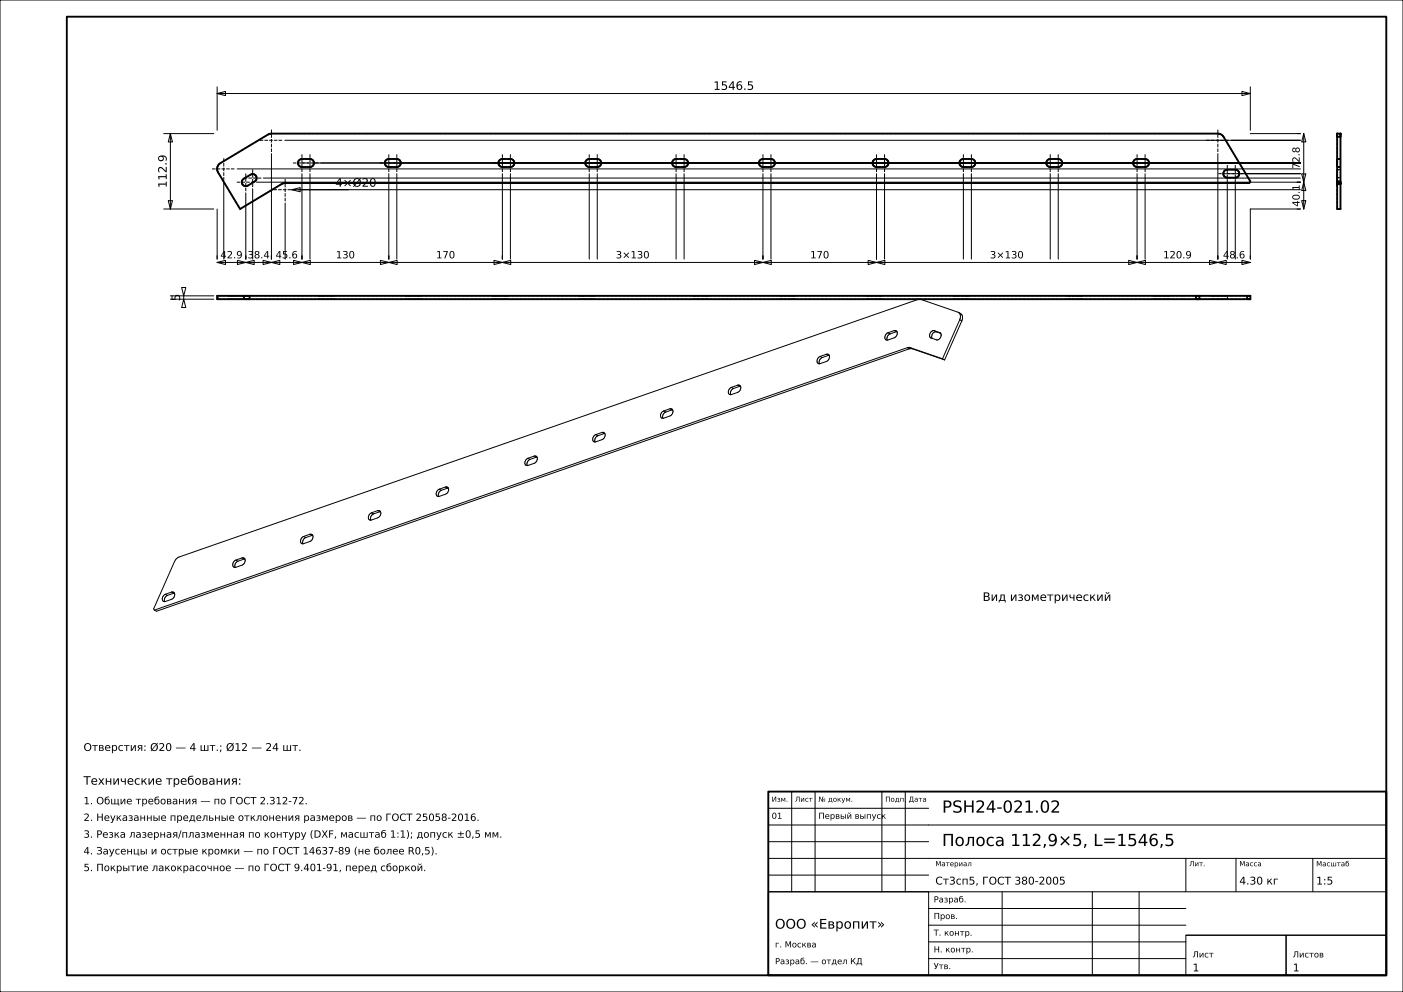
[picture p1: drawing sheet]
<svg xmlns="http://www.w3.org/2000/svg" width="420mm" height="297mm" viewBox="0 0 420 297" stroke-linecap="round" stroke-linejoin="round" font-family="sans-serif">
<g fill="none" stroke="#000" stroke-width=".3">
<path d="M0 0h420v297h-420zM49 40h15M51 40l.6 2.5h-1.2zM51 40v22.6M65 28l2.5-.6v1.2zM65 26v13M65 28h309.3M371.8 27.4l2.5 .6-2.5 .6zM374.3 26v13M374.3 40h15M390.3 40l.6 2.5h-1.2zM390.3 40v22.6"/>
<path d="M67 54.6v23M71 50.6h318.3M73.6 57.7v19.9M75.6 56.5v21.1M76.8 54.5h312.5M78.8 53.3h310.5M81.3 46v31.6M85.3 42h304M87.4 56.8l2.5-.6v1.2zM87.4 56.8h301.9M90.4 52v25.6M92.8 52v25.6"/>
<path d="M93.6 48.8h295.7M116.4 52v25.6M118.8 52v25.6M150.4 52v25.6M152.8 52v25.6M176.4 52v25.6M178.8 52v25.6M202.4 52v25.6M204.8 52v25.6M228.4 52v25.6M230.8 52v25.6M262.4 52v25.6"/>
<path d="M264.8 52v25.6M288.4 52v25.6M290.8 52v25.6M314.4 52v25.6M316.8 52v25.6M340.4 52v25.6M342.8 52v25.6M364.6 46v31.6M367.4 55.2v22.4M369.8 55.2v22.4M370.6 52h18.7M389.7 52.1h1.2l-.6 2.5z"/>
<path d="M390.3 54.6l.6 2.5h-1.2zM49 62.6h15M50.4 60.1h1.2l-.6 2.5zM65 78.6l2.5-.7v1.3zM65 62.6v15M65 78.6h309.3M71.1 77.9l2.5 .7-2.5 .6zM73.6 78.6l2.5-.7v1.3zM78.8 77.9l2.5 .7-2.5 .6zM81.3 78.6l2.5-.7v1.3zM85.4 60.8v16.8M87.9 77.9l2.5 .7-2.5 .6z"/>
<path d="M90.4 78.6l2.5-.7v1.3zM113.9 77.9l2.5 .7-2.5 .6zM116.4 78.6l2.5-.7v1.3zM147.9 77.9l2.5 .7-2.5 .6zM150.4 78.6l2.5-.7v1.3zM150.4 76.6v1M225.9 77.9l2.5 .7-2.5 .6zM228.4 78.6l2.5-.7v1.3zM259.9 77.9l2.5 .7-2.5 .6zM262.4 78.6l2.5-.7v1.3zM337.9 77.9l2.5 .7-2.5 .6zM340.4 78.6l2.5-.7v1.3z"/>
<path d="M362.1 77.9l2.5 .7-2.5 .6zM364.6 78.6l2.5-.7v1.3zM371.8 77.9l2.5 .7-2.5 .6zM389.3 62.6h-15v15M389.7 60.1h1.2l-.6 2.5zM51 89.6h13M51 88.6h13M54.4 86.1h1.2l-.6 2.5zM55 89.6l.6 2.5h-1.2zM55 88.6v1M265.8 99.6l.6 .4M266.4 100a1.49 1.49 0 0 0-.8 1.8"/>
<path d="M267.7 99a.95 .95 0 0 1 1 .6 .95 .95 0 0 1-.5 1.2l-2.4 1a.95 .95 0 0 1-1-.7 .95 .95 0 0 1 .5-1.1l.5-.4M267.7 99l-1.9 .6M267.7 99l.6 .3M268.3 99.3l-1.9 .7M268.5 99.3h-.2M279.7 99a1.25 1.25 0 0 0-1.3 .7 1.25 1.25 0 0 0 .3 1.5l1.6 .6a1.25 1.25 0 0 0 1.3-.8 1.25 1.25 0 0 0-.3-1.4M279.7 99l1.6 .6M279.7 99l.6 .4M280.3 99.4a1.34 1.34 0 0 0-1.3 1.9M280.3 99.4l1.3 .4M281.3 99.6l.2 .1M286.9 93.5l-11.3-3.9-.8 .1-221.2 77.1-.8 .5-.6 .8-6.2 14.2 .2 .4"/>
<path d="M286.9 93.5a1.7 1.7 0 0 1 .4 2.2M286.9 93.5a1.69 1.69 0 0 1 1 2.6M287.3 95.7l-5.2 11.7M287.3 95.7l.6 .4M287.9 96.1l-5.1 11.7M219 116l.6 .3M219.6 116.3a1.49 1.49 0 0 0-.8 1.9M220.8 115.3a.95 .95 0 0 1 1 .7 .95 .95 0 0 1-.4 1.1l-2.4 1a.95 .95 0 0 1-1-.6 .95 .95 0 0 1 .4-1.1l.6-.4M220.8 115.3l-1.8 .7M220.8 115.3l.7 .4M221.5 115.7l-1.9 .6M221.7 115.6l-.2 .1"/>
<path d="M245.5 106.7l.6 .4M246.1 107.1a1.49 1.49 0 0 0-.8 1.8M247.4 106.1a.95 .95 0 0 1 1 .6 .95 .95 0 0 1-.5 1.1l-2.4 1.1a.95 .95 0 0 1-1-.7 .95 .95 0 0 1 .5-1.1l.5-.4M247.4 106.1l-1.9 .6M247.4 106.1l.6 .3M248 106.4l-1.9 .7M248.2 106.4h-.2M271.6 104.1l-225.4 78.6M271.6 104.1l.6 .3M272.2 104.4l-225.3 78.6-.7-.3M272.4 104.1l9.7 3.3M272.4 104.1h-.8"/>
<path d="M272.4 104.1l.6 .3M273 104.4h-.8M273 104.4l9.8 3.4M282.1 107.4l.7 .4M158.1 137.2l.6 .3M158.7 137.5a1.49 1.49 0 0 0-.9 1.9M159.9 136.5l-1.8 .7M159.9 136.5a.95 .95 0 0 1 1 .7 .95 .95 0 0 1-.4 1.1l-2.4 1.1a.95 .95 0 0 1-1-.7 .95 .95 0 0 1 .4-1.1l.6-.4M159.9 136.5l.7 .4M160.6 136.9l-1.9 .6M160.8 136.8l-.2 .1M178.4 130.1l.6 .4"/>
<path d="M179 130.5a1.49 1.49 0 0 0-.9 1.8M180.2 129.5a.95 .95 0 0 1 1 .6 .95 .95 0 0 1-.4 1.1l-2.4 1.1a.95 .95 0 0 1-1-.7 .95 .95 0 0 1 .4-1.1l.6-.4M180.2 129.5l-1.8 .6M180.2 129.5l.7 .3M180.9 129.8l-1.9 .7M181.1 129.8h-.2M198.7 123l.6 .4M199.3 123.4a1.49 1.49 0 0 0-.9 1.9M200.5 122.4l-1.8 .6M200.5 122.4a.95 .95 0 0 1 1 .7 .95 .95 0 0 1-.4 1.1l-2.4 1a.95 .95 0 0 1-1-.7 .95 .95 0 0 1 .4-1.1l.6-.4M200.5 122.4l.7 .3M201.2 122.7l-1.9 .7"/>
<path d="M201.4 122.7h-.2M92.8 160a.95 .95 0 0 1 1 .6 .95 .95 0 0 1-.5 1.1l-2.4 1.1a.95 .95 0 0 1-1-.7 .95 .95 0 0 1 .5-1.1l.5-.4M92.8 160l-1.9 .6M92.8 160l.6 .3M111.2 153.5l.6 .4M111.8 153.9a1.49 1.49 0 0 0-.8 1.8M113.1 152.9l-1.9 .6M113.1 152.9a.95 .95 0 0 1 1 .6 .95 .95 0 0 1-.5 1.1l-2.4 1.1a.95 .95 0 0 1-1-.7 .95 .95 0 0 1 .5-1.1l.5-.4M113.1 152.9l.6 .3M113.7 153.2l-1.9 .7M113.9 153.2h-.2M131.5 146.5l.6 .3"/>
<path d="M132.1 146.8a1.49 1.49 0 0 0-.8 1.9M133.4 145.8a.95 .95 0 0 1 1 .7 .95 .95 0 0 1-.5 1.1l-2.4 1a.95 .95 0 0 1-1-.6 .95 .95 0 0 1 .5-1.2l.5-.3M133.4 145.8l-1.9 .7M133.4 145.8l.6 .3M134 146.1l-1.9 .7M134.2 146.1h-.2M49.5 177.9l.6 .4M50.1 178.3a1.49 1.49 0 0 0-.8 1.8M51.4 177.3a.95 .95 0 0 1 1 .6 .95 .95 0 0 1-.5 1.1l-2.4 1.1a.95 .95 0 0 1-1-.7 .95 .95 0 0 1 .5-1.1l.5-.4M51.4 177.3l-1.9 .6M51.4 177.3l.6 .3M52 177.6l-1.9 .7"/>
<path d="M52.2 177.6h-.2M70.6 167.7l.6 .3M71.2 168a1.49 1.49 0 0 0-.8 1.9M72.5 167a.95 .95 0 0 1 1 .7 .95 .95 0 0 1-.5 1.1l-2.4 1a.95 .95 0 0 1-1-.6 .95 .95 0 0 1 .4-1.1l.6-.4M72.5 167l-1.9 .7M72.5 167l.6 .4M73.1 167.4l-1.9 .6M73.3 167.3l-.2 .1M90.9 160.6l.6 .4M91.5 161a1.49 1.49 0 0 0-.8 1.8M93.4 160.3l-1.9 .7M93.6 160.3h-.2"/>
<path d="M237 237v30M244 237v30M264 237v30M271 237v30M230 257h185M230 252h48M230 247h185M230 242h48M355 257v10M370 257v10M393 257v10M230 267h48v25h-48z"/>
<path d="M230 267h185M230 262h48M278 277h77M278 272h77M300 267v25M327 267v25M341 267v25M278 287h77M278 282h77M355 280h30v12h-30zM355 280h60M385 280h30v12h-30z"/>
</g>
<g fill="none" stroke="#000" stroke-width=".56">
<path d="M20 5h395v287h-395zM400.3 40h1v22.6h-1zM65.6 49.1l14.6-8.8 1.1-.3h283.3l1.1 .4 .6 .6 8 13.3-.3 .5h-288.6l-1.1 .3-12.4 7.5-6.6-11-.3-1.3zM72.7 53.8l2.3-1.5a1.2 1.2 0 0 1 1.7 .4 1.2 1.2 0 0 1-.4 1.6l-2.1 1.3a1.2 1.2 0 0 1-1.5-.3 1.2 1.2 0 0 1 0-1.5zM89.4 48.1l1-.5h2.4a1.2 1.2 0 0 1 1.2 1.2 1.2 1.2 0 0 1-1.2 1.2h-2.4a1.2 1.2 0 0 1-1-1.9zM115.4 48.1l1-.5h2.4a1.2 1.2 0 0 1 1.2 1.2 1.2 1.2 0 0 1-1.2 1.2h-2.4a1.2 1.2 0 0 1-1-1.9zM149.4 48.1l1-.5h2.4a1.2 1.2 0 0 1 1.2 1.2 1.2 1.2 0 0 1-1.2 1.2h-2.4a1.2 1.2 0 0 1-1-1.9zM175.4 48.1l1-.5h2.4a1.2 1.2 0 0 1 1.2 1.2 1.2 1.2 0 0 1-1.2 1.2h-2.4a1.2 1.2 0 0 1-1-1.9zM201.7 47.8l.7-.2h2.4a1.2 1.2 0 0 1 1.2 1.2 1.2 1.2 0 0 1-1.2 1.2h-2.4a1.2 1.2 0 0 1-1.1-.8 1.2 1.2 0 0 1 .4-1.4zM227.4 48.1l1-.5h2.4a1.2 1.2 0 0 1 1.2 1.2 1.2 1.2 0 0 1-1.2 1.2h-2.4a1.2 1.2 0 0 1-1-1.9zM261.4 48.1l1-.5h2.4a1.2 1.2 0 0 1 1.2 1.2 1.2 1.2 0 0 1-1.2 1.2h-2.4a1.2 1.2 0 0 1-1-1.9zM287.4 48.1l1-.5h2.4a1.2 1.2 0 0 1 1.2 1.2 1.2 1.2 0 0 1-1.2 1.2h-2.4a1.2 1.2 0 0 1-1-1.9z"/>
<path d="M313.4 48.1l1-.5h2.4a1.2 1.2 0 0 1 1.2 1.2 1.2 1.2 0 0 1-1.2 1.2h-2.4a1.2 1.2 0 0 1-1-1.9zM339.4 48.1l1-.5h2.4a1.2 1.2 0 0 1 1.2 1.2 1.2 1.2 0 0 1-1.2 1.2h-2.4a1.2 1.2 0 0 1-1-1.9zM366.4 51.3l1-.5h2.4a1.2 1.2 0 0 1 1.2 1.2 1.2 1.2 0 0 1-1.2 1.2h-2.4a1.2 1.2 0 0 1-1-1.9zM400.3 54.8h1M400.3 54.3h1M400.3 55.1h1M400.3 41h1M65 88.6h309.3v1h-309.3zM73 88.6v1M74.7 88.6v1M358 88.6v1M359.1 88.6v1"/>
<path d="M373.3 88.6v1M230 237h185v55h-185z"/>
</g>
<g fill="none" stroke="#000" stroke-width=".3" stroke-dasharray=".7 .5" stroke-linecap="butt">
<path d="M364.6 40h.4M364.6 40h-283.3M401.3 40h-1M65 50.8v-.5M65 50.3l.1-.4M65.1 51.2l-.1-.4M65.1 49.9l.2-.4M65.3 51.6l-.2-.4M65.3 51.6l6.6 11M65.3 49.5l.3-.4M65.6 49.1l.4-.2M72.4 54.4l.1-.3"/>
<path d="M72.4 54.8v-.4M72.5 54.1l.2-.3M72.6 55.2l-.2-.4M72.7 53.8l.3-.3M72.8 55.5l-.2-.3M73 53.5l2-1.2M73.1 55.7l-.3-.2M73.5 55.7h-.4M73.8 55.7h-.3M74.2 55.6l-.4 .1M75 52.3l.4-.2M75.4 52.1h.3"/>
<path d="M75.7 52.1l.4 .1M76.1 52.2l.3 .2M76.3 54.3l-2.1 1.3M76.4 52.4l.3 .3M76.5 54.1l-.2 .2M76.7 52.7l.1 .3M76.7 53.8l-.2 .3M76.8 53v.4M76.8 53.4l-.1 .4M80.2 40.3l.4-.2M80.2 40.3l-14.2 8.6M80.6 40.1l.3-.1"/>
<path d="M80.9 40h.4M84.7 54.9l-.4 .2M85 54.8l-.3 .1M85.4 54.8h288.6M85.4 54.8h-.4M89.2 48.8l.1-.4M89.3 49.2l-.1-.4M89.3 48.4l.1-.3M89.4 49.5l-.1-.3M89.4 48.1l.3-.3M89.7 49.8l-.3-.3M89.7 47.8l.3-.1"/>
<path d="M90 49.9l-.3-.1M90 47.7l.4-.1M90.4 50l-.4-.1M90.4 47.6h2.4M92.8 47.6l.4 .1M92.8 50h-2.4M93.2 47.7l.3 .1M93.2 49.9l-.4 .1M93.5 47.8l.3 .3M93.5 49.8l-.3 .1M93.8 48.1l.1 .3M93.8 49.5l-.3 .3"/>
<path d="M93.9 48.4l.1 .4M93.9 49.2l-.1 .3M94 48.8l-.1 .4M115.2 48.8l.1-.4M115.3 49.2l-.1-.4M115.3 48.4l.1-.3M115.4 49.5l-.1-.3M115.4 48.1l.3-.3M115.7 49.8l-.3-.3M115.7 47.8l.3-.1M116 49.9l-.3-.1M116 47.7l.4-.1"/>
<path d="M116.4 50l-.4-.1M116.4 47.6h2.4M118.8 47.6l.4 .1M118.8 50h-2.4M119.2 47.7l.3 .1M119.2 49.9l-.4 .1M119.5 47.8l.3 .3M119.5 49.8l-.3 .1M119.8 48.1l.1 .3M119.8 49.5l-.3 .3M119.9 48.4l.1 .4M119.9 49.2l-.1 .3"/>
<path d="M120 48.8l-.1 .4M149.2 48.8l.1-.4M149.3 49.2l-.1-.4M149.3 48.4l.1-.3M149.4 49.5l-.1-.3M149.4 48.1l.3-.3M149.7 49.8l-.3-.3M149.7 47.8l.3-.1M150 49.9l-.3-.1M150 47.7l.4-.1M150.4 50l-.4-.1M150.4 47.6h2.4"/>
<path d="M152.8 47.6l.4 .1M152.8 50h-2.4M153.2 47.7l.3 .1M153.2 49.9l-.4 .1M153.5 47.8l.3 .3M153.5 49.8l-.3 .1M153.8 48.1l.1 .3M153.8 49.5l-.3 .3M153.9 48.4l.1 .4M153.9 49.2l-.1 .3M154 48.8l-.1 .4M175.2 48.8l.1-.4"/>
<path d="M175.3 49.2l-.1-.4M175.3 48.4l.1-.3M175.4 49.5l-.1-.3M175.4 48.1l.3-.3M175.7 49.8l-.3-.3M175.7 47.8l.3-.1M176 49.9l-.3-.1M176 47.7l.4-.1M176.4 50l-.4-.1M176.4 47.6h2.4M178.8 47.6l.4 .1M178.8 50h-2.4"/>
<path d="M179.2 47.7l.3 .1M179.2 49.9l-.4 .1M179.5 47.8l.3 .3M179.5 49.8l-.3 .1M179.8 48.1l.1 .3M179.8 49.5l-.3 .3M179.9 48.4l.1 .4M179.9 49.2l-.1 .3M180 48.8l-.1 .4M201.2 48.8l.1-.4M201.3 49.2l-.1-.4M201.3 48.4l.1-.3"/>
<path d="M201.4 49.5l-.1-.3M201.4 48.1l.3-.3M201.7 49.8l-.3-.3M201.7 47.8l.3-.1M202 49.9l-.3-.1M202 47.7l.4-.1M202.4 50l-.4-.1M202.4 47.6h2.4M204.8 47.6l.4 .1M204.8 50h-2.4M205.2 47.7l.3 .1M205.2 49.9l-.4 .1"/>
<path d="M205.5 47.8l.3 .3M205.5 49.8l-.3 .1M205.8 48.1l.1 .3M205.8 49.5l-.3 .3M205.9 48.4l.1 .4M205.9 49.2l-.1 .3M206 48.8l-.1 .4M227.2 48.8l.1-.4M227.3 49.2l-.1-.4M227.3 48.4l.1-.3M227.4 49.5l-.1-.3M227.4 48.1l.3-.3"/>
<path d="M227.7 49.8l-.3-.3M227.7 47.8l.3-.1M228 49.9l-.3-.1M228 47.7l.4-.1M228.4 50l-.4-.1M228.4 47.6h2.4M230.8 47.6l.4 .1M230.8 50h-2.4M231.2 47.7l.3 .1M231.2 49.9l-.4 .1M231.5 47.8l.3 .3M231.5 49.8l-.3 .1"/>
<path d="M231.8 48.1l.1 .3M231.8 49.5l-.3 .3M231.9 48.4l.1 .4M231.9 49.2l-.1 .3M232 48.8l-.1 .4M261.2 48.8l.1-.4M261.3 49.2l-.1-.4M261.3 48.4l.1-.3M261.4 49.5l-.1-.3M261.4 48.1l.3-.3M261.7 49.8l-.3-.3M261.7 47.8l.3-.1"/>
<path d="M262 49.9l-.3-.1M262 47.7l.4-.1M262.4 50l-.4-.1M262.4 47.6h2.4M264.8 47.6l.4 .1M264.8 50h-2.4M265.2 47.7l.3 .1M265.2 49.9l-.4 .1M265.5 47.8l.3 .3M265.5 49.8l-.3 .1M265.8 48.1l.1 .3M265.8 49.5l-.3 .3"/>
<path d="M265.9 48.4l.1 .4M265.9 49.2l-.1 .3M266 48.8l-.1 .4M287.2 48.8l.1-.4M287.3 49.2l-.1-.4M287.3 48.4l.1-.3M287.4 49.5l-.1-.3M287.4 48.1l.3-.3M287.7 49.8l-.3-.3M287.7 47.8l.3-.1M288 49.9l-.3-.1M288 47.7l.4-.1"/>
<path d="M288.4 50l-.4-.1M288.4 47.6h2.4M290.8 47.6l.4 .1M290.8 50h-2.4M291.2 47.7l.3 .1M291.2 49.9l-.4 .1M291.5 47.8l.3 .3M291.5 49.8l-.3 .1M291.8 48.1l.1 .3M291.8 49.5l-.3 .3M291.9 48.4l.1 .4M291.9 49.2l-.1 .3"/>
<path d="M292 48.8l-.1 .4M313.2 48.8l.1-.4M313.3 49.2l-.1-.4M313.3 48.4l.1-.3M313.4 49.5l-.1-.3M313.4 48.1l.3-.3M313.7 49.8l-.3-.3M313.7 47.8l.3-.1M314 49.9l-.3-.1M314 47.7l.4-.1M314.4 50l-.4-.1M314.4 47.6h2.4"/>
<path d="M316.8 47.6l.4 .1M316.8 50h-2.4M317.2 47.7l.3 .1M317.2 49.9l-.4 .1M317.5 47.8l.3 .3M317.5 49.8l-.3 .1M317.8 48.1l.1 .3M317.8 49.5l-.3 .3M317.9 48.4l.1 .4M317.9 49.2l-.1 .3M318 48.8l-.1 .4M339.2 48.8l.1-.4"/>
<path d="M339.3 49.2l-.1-.4M339.3 48.4l.1-.3M339.4 49.5l-.1-.3M339.4 48.1l.3-.3M339.7 49.8l-.3-.3M339.7 47.8l.3-.1M340 49.9l-.3-.1M340 47.7l.4-.1M340.4 50l-.4-.1M340.4 47.6h2.4M342.8 47.6l.4 .1M342.8 50h-2.4"/>
<path d="M343.2 47.7l.3 .1M343.2 49.9l-.4 .1M343.5 47.8l.3 .3M343.5 49.8l-.3 .1M343.8 48.1l.1 .3M343.8 49.5l-.3 .3M343.9 48.4l.1 .4M343.9 49.2l-.1 .3M344 48.8l-.1 .4M365 40l.4 .2M365.4 40.2l.3 .2M365.7 40.4l.3 .2"/>
<path d="M366 40.6l.3 .4M366.2 52l.1-.4M366.3 52.4l-.1-.4M366.3 51.6l.1-.3M366.4 52.7l-.1-.3M366.4 51.3l.3-.3M366.7 53l-.3-.3M366.7 51l.3-.1M367 53.1l-.3-.1M367 50.9l.4-.1M367.4 53.2l-.4-.1M367.4 50.8h2.4"/>
<path d="M369.8 50.8l.4 .1M369.8 53.2h-2.4M370.2 50.9l.3 .1M370.2 53.1l-.4 .1M370.5 51l.3 .3M370.5 53l-.3 .1M370.8 51.3l.1 .3M370.8 52.7l-.3 .3M370.9 51.6l.1 .4M370.9 52.4l-.1 .3M371 52l-.1 .4M374.3 54.3l-.3 .5"/>
<path d="M374.3 54.3l-8-13.3M400.3 54.8h1M400.3 50h1M400.3 47.6h1M400.3 47.6v.1M400.3 47.7v.2M400.3 47.9v.2M400.3 48.1v.2M400.3 48.3v.2M400.3 48.5v.3M400.3 48.8v.3M400.3 49.1v.2"/>
<path d="M400.3 49.3v.2M400.3 49.5v.2M400.3 49.7v.2M400.3 49.9v.1M400.3 50v-.1M400.3 49.9v-.2M400.3 49.7v-.2M400.3 49.5v-.2M400.3 49.3v-.2M400.3 49.1v-.3M400.3 48.8v-.3M400.3 48.5v-.2"/>
<path d="M400.3 48.3v-.2M400.3 48.1v-.2M400.3 47.9v-.2M400.3 47.7v-.1M400.3 54.3v-.1M400.3 54.2v-.2M400.3 54v-.1M400.3 53.9v-.2M400.3 53.7v-.3M400.3 53.4v-.2M400.3 53.2v-.2M400.3 53v-.2"/>
<path d="M400.3 52.8v-.2M400.3 52.6v-.2M400.3 52.4v-.1M400.3 52.3v-.1M400.3 52.2v-.1M400.3 52.1v.1M400.3 52.2v.1M400.3 55.6v-1.3M400.3 53.5v.2M400.3 53.7v.1M400.3 53.8v.2M400.3 54v.2"/>
<path d="M400.3 54.2v.2M400.3 54.4v.2M400.3 54.6v.3M400.3 54.9v.2M400.3 55.1v.2M400.3 55.3v.1M400.3 55.4v.2M400.3 55.6v.1M400.3 55.7v-.1M400.3 52.3v1.2M400.3 50.8h1M400.3 53.2h1"/>
<path d="M400.3 53.2v-.1M400.3 53.1v-.2M400.3 52.9v-.2M400.3 52.7v-.2M400.3 52.5v-.2M400.3 52.3v-.3M400.3 52v-.3M400.3 51.7v-.2M400.3 51.5v-.2M400.3 51.3v-.2M400.3 51.1v-.2M400.3 50.9v-.1"/>
<path d="M400.3 50.8v.1M400.3 50.9v.2M400.3 51.1v.2M400.3 51.3v.2M400.3 51.5v.2M400.3 51.7v.3M400.3 52v.3M400.3 52.3v.2M400.3 52.5v.2M400.3 52.7v.2M400.3 52.9v.2M400.3 53.1v.1"/>
<path d="M400.3 48.9v.1M400.3 49v.1M400.3 49.9v.2M400.3 50.1v.2M400.3 50.3v.2M400.3 50.5v.3M400.3 50.8v.2M400.3 51v.2M400.3 51.2v.2M400.3 51.4v.2M400.3 40.3v8.6M400.3 40v.1"/>
<path d="M400.3 40.1v.1M400.3 40.2v.1M400.3 51.6v11M401.3 40.3v-.1M401.3 40.2v-.1M401.3 40.1v-.1M401.3 40.3v8.6M401.3 51.6v-.2M401.3 51.4v-.2M401.3 51.2v-.2M401.3 51v-.2M401.3 50.8v-.3"/>
<path d="M401.3 50.5v-.2M401.3 50.3v-.2M401.3 50.1v-.2M401.3 49.9v-.2M401.3 49.7v-.2M401.3 49.5v-.2M401.3 49.3v-.2M401.3 49.1v-.1M401.3 49v-.1M401.3 51.6v11M401.3 50.8v.1M401.3 50.9v.2"/>
<path d="M401.3 51.1v.2M401.3 51.3v.2M401.3 51.5v.2M401.3 51.7v.3M401.3 52v.3M401.3 52.3v.2M401.3 52.5v.2M401.3 52.7v.2M401.3 52.9v.2M401.3 53.1v.1M401.3 53.2v-.1M401.3 53.1v-.2"/>
<path d="M401.3 52.9v-.2M401.3 52.7v-.2M401.3 52.5v-.2M401.3 52.3v-.3M401.3 52v-.3M401.3 51.7v-.2M401.3 51.5v-.2M401.3 51.3v-.2M401.3 51.1v-.2M401.3 50.9v-.1M401.3 50v-.1M401.3 49.1v-.3"/>
<path d="M401.3 48.8v-.3M401.3 48.5v-.2M401.3 48.3v-.2M401.3 48.1v-.2M401.3 47.9v-.2M401.3 47.7v-.1M401.3 47.6v.1M401.3 47.7v.2M401.3 47.9v.2M401.3 48.1v.2M401.3 48.3v.2M401.3 48.5v.3"/>
<path d="M401.3 48.8v.3M401.3 49.1v.2M401.3 49.3v.2M401.3 49.5v.2M401.3 49.7v.2M401.3 49.9v.1M401.3 52.3v-.1M401.3 52.2v-.1M401.3 52.1v.1M401.3 52.2v.1M401.3 52.3v.1M401.3 52.4v.2"/>
<path d="M401.3 52.6v.2M401.3 52.8v.2M401.3 53v.2M401.3 53.2v.2M401.3 53.4v.3M401.3 53.7v.2M401.3 53.9v.1M401.3 54v.2M401.3 54.2v.1M401.3 54.3v1.3M401.3 55.6v.1M401.3 55.7v-.1"/>
<path d="M401.3 55.6v-.2M401.3 55.4v-.1M401.3 55.3v-.2M401.3 55.1v-.2M401.3 54.9v-.3M401.3 54.6v-.2M401.3 54.4v-.2M401.3 54.2v-.2M401.3 54v-.2M401.3 53.8v-.1M401.3 53.7v-.2M401.3 53.5v-1.2"/>
<path d="M71.9 62.6l12.4-7.5M65 89.6h.3M65.3 88.6h-.3M65.3 89.6v-1M68.3 89.6h.1M68.3 88.6h.1M68.4 89.6h-.1M68.4 88.6h-.1M68.4 89.6h.1M68.4 88.6h.1M68.5 89.6h-.1M68.5 89.6h.1"/>
<path d="M68.5 88.6h-.1M68.5 88.6h.1M68.6 89.6h-.1M68.6 88.6h-.1M68.6 89.6h.1M68.6 88.6h.1M68.7 89.6h-.1M68.7 89.6h.2M68.7 88.6h-.1M68.7 88.6h.2M68.9 89.6h-.2M68.9 89.6h.1"/>
<path d="M68.9 88.6h-.2M68.9 88.6h.1M69 89.6h-.1M69 89.6h.1M69 88.6h-.1M69 88.6h.1M69.1 89.6h-.1M69.1 89.6h.1M69.1 88.6h-.1M69.1 88.6h.1M69.2 89.6h-.1M69.2 89.6h.2"/>
<path d="M69.2 88.6h-.1M69.2 88.6h.2M69.4 89.6h-.2M69.4 89.6h.1M69.4 88.6h-.2M69.4 88.6h.1M69.5 89.6h-.1M69.5 89.6h2.4M69.5 88.6h-.1M69.5 88.6h2.4M71.9 89.6h.1M71.9 89.6h-2.4"/>
<path d="M71.9 88.6h-2.4M71.9 88.6h.1M72 89.6h.2M72 89.6h-.1M72 88.6h.2M72 88.6h-.1M72.2 89.6h.1M72.2 89.6h-.2M72.2 88.6h.1M72.2 88.6h-.2M72.3 89.6h.1M72.3 89.6h-.1"/>
<path d="M72.3 88.6h.1M72.3 88.6h-.1M72.4 89.6h.1M72.4 89.6h-.1M72.4 88.6h.1M72.4 88.6h-.1M72.5 89.6h.1M72.5 89.6h-.1M72.5 88.6h.1M72.5 88.6h-.1M72.6 89.6h.1M72.6 89.6h-.1"/>
<path d="M72.6 88.6h.1M72.6 88.6h-.1M72.7 89.6h.1M72.7 89.6h-.1M72.7 88.6h.1M72.7 88.6h-.1M72.8 89.6h.1M72.8 89.6h-.1M72.8 88.6h.1M72.8 88.6h-.1M72.9 89.6h.1M72.9 89.6h-.1"/>
<path d="M72.9 88.6h.1M72.9 88.6h-.1M73 89.6h-.1M73 88.6h-.1M73 89.6h.1M73 88.6h.1M73.1 89.6h-.1M73.1 88.6h-.1M95.3 89.6h.1M95.3 88.6h.1M95.4 89.6h-.1M95.4 88.6h-.1"/>
<path d="M95.4 89.6h.1M95.4 88.6h.1M95.5 89.6h-.1M95.5 89.6h.1M95.5 88.6h-.1M95.5 88.6h.1M95.6 89.6h-.1M95.6 88.6h-.1M95.6 89.6h.1M95.6 88.6h.1M95.7 89.6h-.1M95.7 89.6h.2"/>
<path d="M95.7 88.6h-.1M95.7 88.6h.2M95.9 89.6h-.2M95.9 89.6h.1M95.9 88.6h-.2M95.9 88.6h.1M96 89.6h-.1M96 89.6h.1M96 88.6h-.1M96 88.6h.1M96.1 89.6h-.1M96.1 89.6h.1"/>
<path d="M96.1 88.6h-.1M96.1 88.6h.1M96.2 89.6h-.1M96.2 89.6h.2M96.2 88.6h-.1M96.2 88.6h.2M96.4 89.6h-.2M96.4 89.6h.1M96.4 88.6h-.2M96.4 88.6h.1M96.5 89.6h-.1M96.5 89.6h2.4"/>
<path d="M96.5 88.6h2.4M96.5 88.6h-.1M98.9 89.6h.1M98.9 89.6h-2.4M98.9 88.6h.1M98.9 88.6h-2.4M99 89.6h.2M99 89.6h-.1M99 88.6h.2M99 88.6h-.1M99.2 89.6h.1M99.2 89.6h-.2"/>
<path d="M99.2 88.6h.1M99.2 88.6h-.2M99.3 89.6h.1M99.3 89.6h-.1M99.3 88.6h.1M99.3 88.6h-.1M99.4 89.6h.1M99.4 89.6h-.1M99.4 88.6h.1M99.4 88.6h-.1M99.5 89.6h.1M99.5 89.6h-.1"/>
<path d="M99.5 88.6h.1M99.5 88.6h-.1M99.6 89.6h.1M99.6 89.6h-.1M99.6 88.6h.1M99.6 88.6h-.1M99.7 89.6h.1M99.7 89.6h-.1M99.7 88.6h.1M99.7 88.6h-.1M99.8 89.6h.1M99.8 89.6h-.1"/>
<path d="M99.8 88.6h.1M99.8 88.6h-.1M99.9 89.6h.1M99.9 89.6h-.1M99.9 88.6h.1M99.9 88.6h-.1M100 89.6h-.1M100 88.6h-.1M100 89.6h.1M100 88.6h.1M100.1 89.6h-.1M100.1 88.6h-.1"/>
<path d="M121.3 89.6h.1M121.3 88.6h.1M121.4 89.6h-.1M121.4 88.6h-.1M121.4 89.6h.1M121.4 88.6h.1M121.5 89.6h-.1M121.5 89.6h.1M121.5 88.6h-.1M121.5 88.6h.1M121.6 89.6h-.1M121.6 88.6h-.1"/>
<path d="M121.6 89.6h.1M121.6 88.6h.1M121.7 89.6h-.1M121.7 89.6h.2M121.7 88.6h-.1M121.7 88.6h.2M121.9 89.6h-.2M121.9 89.6h.1M121.9 88.6h-.2M121.9 88.6h.1M122 89.6h-.1M122 89.6h.1"/>
<path d="M122 88.6h-.1M122 88.6h.1M122.1 89.6h-.1M122.1 89.6h.1M122.1 88.6h-.1M122.1 88.6h.1M122.2 89.6h-.1M122.2 89.6h.2M122.2 88.6h-.1M122.2 88.6h.2M122.4 89.6h-.2M122.4 89.6h.1"/>
<path d="M122.4 88.6h-.2M122.4 88.6h.1M122.5 89.6h-.1M122.5 89.6h2.4M122.5 88.6h2.4M122.5 88.6h-.1M124.9 89.6h.1M124.9 89.6h-2.4M124.9 88.6h.1M124.9 88.6h-2.4M125 89.6h.2M125 89.6h-.1"/>
<path d="M125 88.6h.2M125 88.6h-.1M125.2 89.6h.1M125.2 89.6h-.2M125.2 88.6h.1M125.2 88.6h-.2M125.3 89.6h.1M125.3 89.6h-.1M125.3 88.6h.1M125.3 88.6h-.1M125.4 89.6h.1M125.4 89.6h-.1"/>
<path d="M125.4 88.6h.1M125.4 88.6h-.1M125.5 89.6h.1M125.5 89.6h-.1M125.5 88.6h.1M125.5 88.6h-.1M125.6 89.6h.1M125.6 89.6h-.1M125.6 88.6h.1M125.6 88.6h-.1M125.7 89.6h.1M125.7 89.6h-.1"/>
<path d="M125.7 88.6h.1M125.7 88.6h-.1M125.8 89.6h.1M125.8 89.6h-.1M125.8 88.6h.1M125.8 88.6h-.1M125.9 89.6h.1M125.9 89.6h-.1M125.9 88.6h.1M125.9 88.6h-.1M126 89.6h-.1M126 88.6h-.1"/>
<path d="M126 89.6h.1M126 88.6h.1M126.1 89.6h-.1M126.1 88.6h-.1M147.3 89.6h.1M147.3 88.6h.1M147.4 89.6h-.1M147.4 88.6h-.1M147.4 89.6h.1M147.4 88.6h.1M147.5 89.6h-.1M147.5 89.6h.1"/>
<path d="M147.5 88.6h-.1M147.5 88.6h.1M147.6 89.6h-.1M147.6 88.6h-.1M147.6 89.6h.1M147.6 88.6h.1M147.7 89.6h-.1M147.7 89.6h.2M147.7 88.6h-.1M147.7 88.6h.2M147.9 89.6h-.2M147.9 89.6h.1"/>
<path d="M147.9 88.6h-.2M147.9 88.6h.1M148 89.6h-.1M148 89.6h.1M148 88.6h-.1M148 88.6h.1M148.1 89.6h-.1M148.1 89.6h.1M148.1 88.6h-.1M148.1 88.6h.1M148.2 89.6h-.1M148.2 89.6h.2"/>
<path d="M148.2 88.6h-.1M148.2 88.6h.2M148.4 89.6h-.2M148.4 89.6h.1M148.4 88.6h-.2M148.4 88.6h.1M148.5 89.6h-.1M148.5 89.6h2.4M148.5 88.6h2.4M148.5 88.6h-.1M150.9 89.6h.1M150.9 89.6h-2.4"/>
<path d="M150.9 88.6h.1M150.9 88.6h-2.4M151 89.6h.2M151 89.6h-.1M151 88.6h.2M151 88.6h-.1M151.2 89.6h.1M151.2 89.6h-.2M151.2 88.6h.1M151.2 88.6h-.2M151.3 89.6h.1M151.3 89.6h-.1"/>
<path d="M151.3 88.6h.1M151.3 88.6h-.1M151.4 89.6h.1M151.4 89.6h-.1M151.4 88.6h.1M151.4 88.6h-.1M151.5 89.6h.1M151.5 89.6h-.1M151.5 88.6h.1M151.5 88.6h-.1M151.6 89.6h.1M151.6 89.6h-.1"/>
<path d="M151.6 88.6h.1M151.6 88.6h-.1M151.7 89.6h.1M151.7 89.6h-.1M151.7 88.6h.1M151.7 88.6h-.1M151.8 89.6h.1M151.8 89.6h-.1M151.8 88.6h.1M151.8 88.6h-.1M151.9 89.6h.1M151.9 89.6h-.1"/>
<path d="M151.9 88.6h.1M151.9 88.6h-.1M152 89.6h-.1M152 88.6h-.1M152 89.6h.1M152 88.6h.1M152.1 89.6h-.1M152.1 88.6h-.1M173.3 89.6h.1M173.3 88.6h.1M173.4 89.6h-.1M173.4 88.6h-.1"/>
<path d="M173.4 89.6h.1M173.4 88.6h.1M173.5 89.6h-.1M173.5 89.6h.1M173.5 88.6h-.1M173.5 88.6h.1M173.6 89.6h-.1M173.6 88.6h-.1M173.6 89.6h.1M173.6 88.6h.1M173.7 89.6h-.1M173.7 89.6h.2"/>
<path d="M173.7 88.6h-.1M173.7 88.6h.2M173.9 89.6h-.2M173.9 89.6h.1M173.9 88.6h-.2M173.9 88.6h.1M174 89.6h-.1M174 89.6h.1M174 88.6h-.1M174 88.6h.1M174.1 89.6h-.1M174.1 89.6h.1"/>
<path d="M174.1 88.6h-.1M174.1 88.6h.1M174.2 89.6h-.1M174.2 89.6h.2M174.2 88.6h-.1M174.2 88.6h.2M174.4 89.6h-.2M174.4 89.6h.1M174.4 88.6h-.2M174.4 88.6h.1M174.5 89.6h-.1M174.5 89.6h2.4"/>
<path d="M174.5 88.6h-.1M174.5 88.6h2.4M176.9 89.6h.1M176.9 89.6h-2.4M176.9 88.6h-2.4M176.9 88.6h.1M177 89.6h.2M177 89.6h-.1M177 88.6h.2M177 88.6h-.1M177.2 89.6h.1M177.2 89.6h-.2"/>
<path d="M177.2 88.6h.1M177.2 88.6h-.2M177.3 89.6h.1M177.3 89.6h-.1M177.3 88.6h.1M177.3 88.6h-.1M177.4 89.6h.1M177.4 89.6h-.1M177.4 88.6h.1M177.4 88.6h-.1M177.5 89.6h.1M177.5 89.6h-.1"/>
<path d="M177.5 88.6h.1M177.5 88.6h-.1M177.6 89.6h.1M177.6 89.6h-.1M177.6 88.6h.1M177.6 88.6h-.1M177.7 89.6h.1M177.7 89.6h-.1M177.7 88.6h.1M177.7 88.6h-.1M177.8 89.6h.1M177.8 89.6h-.1"/>
<path d="M177.8 88.6h.1M177.8 88.6h-.1M177.9 89.6h.1M177.9 89.6h-.1M177.9 88.6h.1M177.9 88.6h-.1M178 89.6h-.1M178 88.6h-.1M178 89.6h.1M178 88.6h.1M178.1 89.6h-.1M178.1 88.6h-.1"/>
<path d="M207.3 89.6h.1M207.3 88.6h.1M207.4 89.6h-.1M207.4 88.6h-.1M207.4 89.6h.1M207.4 88.6h.1M207.5 89.6h-.1M207.5 89.6h.1M207.5 88.6h-.1M207.5 88.6h.1M207.6 89.6h-.1M207.6 88.6h-.1"/>
<path d="M207.6 89.6h.1M207.6 88.6h.1M207.7 89.6h-.1M207.7 89.6h.2M207.7 88.6h-.1M207.7 88.6h.2M207.9 89.6h-.2M207.9 89.6h.1M207.9 88.6h-.2M207.9 88.6h.1M208 89.6h-.1M208 89.6h.1"/>
<path d="M208 88.6h-.1M208 88.6h.1M208.1 89.6h-.1M208.1 89.6h.1M208.1 88.6h-.1M208.1 88.6h.1M208.2 89.6h-.1M208.2 89.6h.2M208.2 88.6h-.1M208.2 88.6h.2M208.4 89.6h-.2M208.4 89.6h.1"/>
<path d="M208.4 88.6h-.2M208.4 88.6h.1M208.5 89.6h-.1M208.5 89.6h2.4M208.5 88.6h2.4M208.5 88.6h-.1M210.9 89.6h.1M210.9 89.6h-2.4M210.9 88.6h.1M210.9 88.6h-2.4M211 89.6h.2M211 89.6h-.1"/>
<path d="M211 88.6h.2M211 88.6h-.1M211.2 89.6h.1M211.2 89.6h-.2M211.2 88.6h.1M211.2 88.6h-.2M211.3 89.6h.1M211.3 89.6h-.1M211.3 88.6h.1M211.3 88.6h-.1M211.4 89.6h.1M211.4 89.6h-.1"/>
<path d="M211.4 88.6h.1M211.4 88.6h-.1M211.5 89.6h.1M211.5 89.6h-.1M211.5 88.6h.1M211.5 88.6h-.1M211.6 89.6h.1M211.6 89.6h-.1M211.6 88.6h.1M211.6 88.6h-.1M211.7 89.6h.1M211.7 89.6h-.1"/>
<path d="M211.7 88.6h.1M211.7 88.6h-.1M211.8 89.6h.1M211.8 89.6h-.1M211.8 88.6h.1M211.8 88.6h-.1M211.9 89.6h.1M211.9 89.6h-.1M211.9 88.6h.1M211.9 88.6h-.1M212 89.6h-.1M212 88.6h-.1"/>
<path d="M212 89.6h.1M212 88.6h.1M212.1 89.6h-.1M212.1 88.6h-.1M233.3 89.6h.1M233.3 88.6h.1M233.4 89.6h-.1M233.4 88.6h-.1M233.4 89.6h.1M233.4 88.6h.1M233.5 89.6h-.1M233.5 89.6h.1"/>
<path d="M233.5 88.6h-.1M233.5 88.6h.1M233.6 89.6h-.1M233.6 88.6h-.1M233.6 89.6h.1M233.6 88.6h.1M233.7 89.6h-.1M233.7 89.6h.2M233.7 88.6h-.1M233.7 88.6h.2M233.9 89.6h-.2M233.9 89.6h.1"/>
<path d="M233.9 88.6h-.2M233.9 88.6h.1M234 89.6h-.1M234 89.6h.1M234 88.6h-.1M234 88.6h.1M234.1 89.6h-.1M234.1 89.6h.1M234.1 88.6h-.1M234.1 88.6h.1M234.2 89.6h-.1M234.2 89.6h.2"/>
<path d="M234.2 88.6h-.1M234.2 88.6h.2M234.4 89.6h-.2M234.4 89.6h.1M234.4 88.6h-.2M234.4 88.6h.1M234.5 89.6h-.1M234.5 89.6h2.4M234.5 88.6h2.4M234.5 88.6h-.1M236.9 89.6h.1M236.9 89.6h-2.4"/>
<path d="M236.9 88.6h.1M236.9 88.6h-2.4M237 89.6h.2M237 89.6h-.1M237 88.6h.2M237 88.6h-.1M237.2 89.6h.1M237.2 89.6h-.2M237.2 88.6h.1M237.2 88.6h-.2M237.3 89.6h.1M237.3 89.6h-.1"/>
<path d="M237.3 88.6h.1M237.3 88.6h-.1M237.4 89.6h.1M237.4 89.6h-.1M237.4 88.6h.1M237.4 88.6h-.1M237.5 89.6h.1M237.5 89.6h-.1M237.5 88.6h.1M237.5 88.6h-.1M237.6 89.6h.1M237.6 89.6h-.1"/>
<path d="M237.6 88.6h.1M237.6 88.6h-.1M237.7 89.6h.1M237.7 89.6h-.1M237.7 88.6h.1M237.7 88.6h-.1M237.8 89.6h.1M237.8 89.6h-.1M237.8 88.6h.1M237.8 88.6h-.1M237.9 89.6h.1M237.9 89.6h-.1"/>
<path d="M237.9 88.6h.1M237.9 88.6h-.1M238 89.6h-.1M238 88.6h-.1M238 89.6h.1M238 88.6h.1M238.1 89.6h-.1M238.1 88.6h-.1M259.3 89.6h.1M259.3 88.6h.1M259.4 89.6h-.1M259.4 88.6h-.1"/>
<path d="M259.4 89.6h.1M259.4 88.6h.1M259.5 89.6h-.1M259.5 89.6h.1M259.5 88.6h-.1M259.5 88.6h.1M259.6 89.6h-.1M259.6 88.6h-.1M259.6 89.6h.1M259.6 88.6h.1M259.7 89.6h-.1M259.7 89.6h.2"/>
<path d="M259.7 88.6h-.1M259.7 88.6h.2M259.9 89.6h-.2M259.9 89.6h.1M259.9 88.6h-.2M259.9 88.6h.1M260 89.6h-.1M260 89.6h.1M260 88.6h-.1M260 88.6h.1M260.1 89.6h-.1M260.1 89.6h.1"/>
<path d="M260.1 88.6h-.1M260.1 88.6h.1M260.2 89.6h-.1M260.2 89.6h.2M260.2 88.6h-.1M260.2 88.6h.2M260.4 89.6h-.2M260.4 89.6h.1M260.4 88.6h-.2M260.4 88.6h.1M260.5 89.6h-.1M260.5 89.6h2.4"/>
<path d="M260.5 88.6h2.4M260.5 88.6h-.1M262.9 89.6h.1M262.9 89.6h-2.4M262.9 88.6h.1M262.9 88.6h-2.4M263 89.6h.2M263 89.6h-.1M263 88.6h.2M263 88.6h-.1M263.2 89.6h.1M263.2 89.6h-.2"/>
<path d="M263.2 88.6h.1M263.2 88.6h-.2M263.3 89.6h.1M263.3 89.6h-.1M263.3 88.6h.1M263.3 88.6h-.1M263.4 89.6h.1M263.4 89.6h-.1M263.4 88.6h.1M263.4 88.6h-.1M263.5 89.6h.1M263.5 89.6h-.1"/>
<path d="M263.5 88.6h.1M263.5 88.6h-.1M263.6 89.6h.1M263.6 89.6h-.1M263.6 88.6h.1M263.6 88.6h-.1M263.7 89.6h.1M263.7 89.6h-.1M263.7 88.6h.1M263.7 88.6h-.1M263.8 89.6h.1M263.8 89.6h-.1"/>
<path d="M263.8 88.6h.1M263.8 88.6h-.1M263.9 89.6h.1M263.9 89.6h-.1M263.9 88.6h.1M263.9 88.6h-.1M264 89.6h-.1M264 88.6h-.1M264 89.6h.1M264 88.6h.1M264.1 89.6h-.1M264.1 88.6h-.1"/>
<path d="M285.3 89.6h.1M285.3 88.6h.1M285.4 89.6h-.1M285.4 88.6h-.1M285.4 89.6h.1M285.4 88.6h.1M285.5 89.6h-.1M285.5 89.6h.1M285.5 88.6h-.1M285.5 88.6h.1M285.6 89.6h-.1M285.6 88.6h-.1"/>
<path d="M285.6 89.6h.1M285.6 88.6h.1M285.7 89.6h-.1M285.7 89.6h.2M285.7 88.6h-.1M285.7 88.6h.2M285.9 89.6h-.2M285.9 89.6h.1M285.9 88.6h-.2M285.9 88.6h.1M286 89.6h-.1M286 89.6h.1"/>
<path d="M286 88.6h-.1M286 88.6h.1M286.1 89.6h-.1M286.1 89.6h.1M286.1 88.6h-.1M286.1 88.6h.1M286.2 89.6h-.1M286.2 89.6h.2M286.2 88.6h-.1M286.2 88.6h.2M286.4 89.6h-.2M286.4 89.6h.1"/>
<path d="M286.4 88.6h-.2M286.4 88.6h.1M286.5 89.6h-.1M286.5 89.6h2.4M286.5 88.6h-.1M286.5 88.6h2.4M288.9 89.6h.1M288.9 89.6h-2.4M288.9 88.6h-2.4M288.9 88.6h.1M289 89.6h.2M289 89.6h-.1"/>
<path d="M289 88.6h.2M289 88.6h-.1M289.2 89.6h.1M289.2 89.6h-.2M289.2 88.6h.1M289.2 88.6h-.2M289.3 89.6h.1M289.3 89.6h-.1M289.3 88.6h.1M289.3 88.6h-.1M289.4 89.6h.1M289.4 89.6h-.1"/>
<path d="M289.4 88.6h.1M289.4 88.6h-.1M289.5 89.6h.1M289.5 89.6h-.1M289.5 88.6h.1M289.5 88.6h-.1M289.6 89.6h.1M289.6 89.6h-.1M289.6 88.6h.1M289.6 88.6h-.1M289.7 89.6h.1M289.7 89.6h-.1"/>
<path d="M289.7 88.6h.1M289.7 88.6h-.1M289.8 89.6h.1M289.8 89.6h-.1M289.8 88.6h.1M289.8 88.6h-.1M289.9 89.6h.1M289.9 89.6h-.1M289.9 88.6h.1M289.9 88.6h-.1M290 89.6h-.1M290 88.6h-.1"/>
<path d="M290 89.6h.1M290 88.6h.1M290.1 89.6h-.1M290.1 88.6h-.1M319.3 89.6h.1M319.3 88.6h.1M319.4 89.6h-.1M319.4 88.6h-.1M319.4 89.6h.1M319.4 88.6h.1M319.5 89.6h-.1M319.5 89.6h.1"/>
<path d="M319.5 88.6h-.1M319.5 88.6h.1M319.6 89.6h-.1M319.6 88.6h-.1M319.6 89.6h.1M319.6 88.6h.1M319.7 89.6h-.1M319.7 89.6h.2M319.7 88.6h-.1M319.7 88.6h.2M319.9 89.6h-.2M319.9 89.6h.1"/>
<path d="M319.9 88.6h-.2M319.9 88.6h.1M320 89.6h-.1M320 89.6h.1M320 88.6h-.1M320 88.6h.1M320.1 89.6h-.1M320.1 89.6h.1M320.1 88.6h-.1M320.1 88.6h.1M320.2 89.6h-.1M320.2 89.6h.2"/>
<path d="M320.2 88.6h-.1M320.2 88.6h.2M320.4 89.6h-.2M320.4 89.6h.1M320.4 88.6h-.2M320.4 88.6h.1M320.5 89.6h-.1M320.5 89.6h2.4M320.5 88.6h2.4M320.5 88.6h-.1M322.9 89.6h.1M322.9 89.6h-2.4"/>
<path d="M322.9 88.6h.1M322.9 88.6h-2.4M323 89.6h.2M323 89.6h-.1M323 88.6h.2M323 88.6h-.1M323.2 89.6h.1M323.2 89.6h-.2M323.2 88.6h.1M323.2 88.6h-.2M323.3 89.6h.1M323.3 89.6h-.1"/>
<path d="M323.3 88.6h.1M323.3 88.6h-.1M323.4 89.6h.1M323.4 89.6h-.1M323.4 88.6h.1M323.4 88.6h-.1M323.5 89.6h.1M323.5 89.6h-.1M323.5 88.6h.1M323.5 88.6h-.1M323.6 89.6h.1M323.6 89.6h-.1"/>
<path d="M323.6 88.6h.1M323.6 88.6h-.1M323.7 89.6h.1M323.7 89.6h-.1M323.7 88.6h.1M323.7 88.6h-.1M323.8 89.6h.1M323.8 89.6h-.1M323.8 88.6h.1M323.8 88.6h-.1M323.9 89.6h.1M323.9 89.6h-.1"/>
<path d="M323.9 88.6h.1M323.9 88.6h-.1M324 89.6h-.1M324 88.6h-.1M324 89.6h.1M324 88.6h.1M324.1 89.6h-.1M324.1 88.6h-.1M345.3 89.6h.1M345.3 88.6h.1M345.4 89.6h-.1M345.4 88.6h-.1"/>
<path d="M345.4 89.6h.1M345.4 88.6h.1M345.5 89.6h-.1M345.5 89.6h.1M345.5 88.6h-.1M345.5 88.6h.1M345.6 89.6h-.1M345.6 88.6h-.1M345.6 89.6h.1M345.6 88.6h.1M345.7 89.6h-.1M345.7 89.6h.2"/>
<path d="M345.7 88.6h-.1M345.7 88.6h.2M345.9 89.6h-.2M345.9 89.6h.1M345.9 88.6h-.2M345.9 88.6h.1M346 89.6h-.1M346 89.6h.1M346 88.6h-.1M346 88.6h.1M346.1 89.6h-.1M346.1 89.6h.1"/>
<path d="M346.1 88.6h-.1M346.1 88.6h.1M346.2 89.6h-.1M346.2 89.6h.2M346.2 88.6h-.1M346.2 88.6h.2M346.4 89.6h-.2M346.4 89.6h.1M346.4 88.6h-.2M346.4 88.6h.1M346.5 89.6h-.1M346.5 89.6h2.4"/>
<path d="M346.5 88.6h-.1M346.5 88.6h2.4M348.9 89.6h.1M348.9 89.6h-2.4M348.9 88.6h-2.4M348.9 88.6h.1M349 89.6h.2M349 89.6h-.1M349 88.6h.2M349 88.6h-.1M349.2 89.6h.1M349.2 89.6h-.2"/>
<path d="M349.2 88.6h.1M349.2 88.6h-.2M349.3 89.6h.1M349.3 89.6h-.1M349.3 88.6h.1M349.3 88.6h-.1M349.4 89.6h.1M349.4 89.6h-.1M349.4 88.6h.1M349.4 88.6h-.1M349.5 89.6h.1M349.5 89.6h-.1"/>
<path d="M349.5 88.6h.1M349.5 88.6h-.1M349.6 89.6h.1M349.6 89.6h-.1M349.6 88.6h.1M349.6 88.6h-.1M349.7 89.6h.1M349.7 89.6h-.1M349.7 88.6h.1M349.7 88.6h-.1M349.8 89.6h.1M349.8 89.6h-.1"/>
<path d="M349.8 88.6h.1M349.8 88.6h-.1M349.9 89.6h.1M349.9 89.6h-.1M349.9 88.6h.1M349.9 88.6h-.1M350 89.6h-.1M350 88.6h-.1M350 89.6h.1M350 88.6h.1M350.1 89.6h-.1M350.1 88.6h-.1"/>
<path d="M353.9 89.6h-288.6M353.9 88.6h-288.6M353.9 89.6h.1M354 89.6h.1M354 88.6h-.1M354.1 89.6h.1M354.1 88.6h-.1M354.2 88.6h-.1M354.2 89.6h.1M354.3 89.6h.1M354.3 88.6h-.1M354.4 89.6h.1"/>
<path d="M354.4 88.6h-.1M354.5 88.6h-.1M354.5 89.6h.1M354.6 89.6h.1M354.6 88.6h-.1M354.7 88.6h-.1M354.7 89.6h.1M354.8 89.6h.1M354.8 88.6h-.1M354.9 89.6h.1M354.9 88.6h-.1M355 88.6h-.1"/>
<path d="M362.5 88.6h.1M362.5 89.6h.1M362.6 88.6h-.1M362.6 89.6h-.1M362.6 88.6h.1M362.6 89.6h.1M362.7 88.6h-.1M362.7 89.6h-.1M362.7 88.6h.1M362.7 89.6h.1M362.8 88.6h-.1M362.8 89.6h-.1"/>
<path d="M362.8 88.6h.1M362.8 89.6h.1M362.9 89.6h.1M362.9 88.6h-.1M362.9 89.6h-.1M362.9 88.6h.2M363 88.6h-.1M363 89.6h2.1M363.1 89.6h-.2M363.1 88.6h.1M363.2 89.6h-.1M363.2 88.6h.2"/>
<path d="M363.4 89.6h-.2M363.4 88.6h.2M363.6 89.6h-.2M363.6 88.6h.2M363.8 89.6h-.2M363.8 88.6h.1M363.9 89.6h-.1M363.9 88.6h.2M364.1 89.6h-.2M364.1 88.6h.2M364.3 89.6h-.2M364.3 88.6h2"/>
<path d="M365.1 89.6h.2M365.1 88.6h-2.1M365.3 89.6h.1M365.3 88.6h-.2M365.4 89.6h.2M365.4 88.6h-.1M365.6 89.6h.2M365.6 88.6h-.2M365.8 89.6h.2M365.8 88.6h-.2M366 89.6h.1M366 88.6h-.2"/>
<path d="M366.1 89.6h.2M366.1 88.6h-.1M366.3 89.6h.1M366.3 88.6h-.2M366.3 89.6h-2M366.3 88.6h.1M366.4 89.6h-.1M366.4 88.6h.1M366.4 89.6h.2M366.4 88.6h-.1M366.5 89.6h-.1M366.5 88.6h.1"/>
<path d="M366.6 89.6h.1M366.6 88.6h-.2M366.6 89.6h-.1M366.6 88.6h.1M366.7 89.6h-.1M366.7 89.6h.1M366.7 88.6h-.1M366.7 88.6h.1M366.8 89.6h-.1M366.8 89.6h.1M366.8 88.6h-.1M366.8 88.6h.1"/>
<path d="M366.9 88.6h-.1M366.9 89.6h-.1M367.4 89.6h-12.4M367.4 89.6v-1M367.4 88.6h-12.4M374 89.6h-6.6M374 88.6h-6.6M374 89.6h.1M374.1 88.6h-.1M374.1 89.6h.1M374.2 88.6h-.1M374.2 89.6h.1"/>
<path d="M374.3 88.6h-.1"/>
</g>
<g fill="none" stroke="#000" stroke-width=".3" stroke-dasharray="1.1 .4" stroke-linecap="butt">
<path d="M63.5 50.6h7M67 54.1v-7M70.9 54.5h5.4M72.9 53.3h5.4M73.6 57.2v-5.4M75.6 56v-5.4M77.8 42h7M81.3 45.5v-7M81.9 56.8h7M87.7 48.8h5.4M90.1 48.8h5.4M90.4 51.5v-5.4"/>
<path d="M92.8 51.5v-5.4M113.7 48.8h5.4M116.1 48.8h5.4M116.4 51.5v-5.4M118.8 51.5v-5.4M147.7 48.8h5.4M150.1 48.8h5.4M150.4 51.5v-5.4M152.8 51.5v-5.4M173.7 48.8h5.4M176.1 48.8h5.4M176.4 51.5v-5.4"/>
<path d="M178.8 51.5v-5.4M199.7 48.8h5.4M202.1 48.8h5.4M202.4 51.5v-5.4M204.8 51.5v-5.4M225.7 48.8h5.4M228.1 48.8h5.4M228.4 51.5v-5.4M230.8 51.5v-5.4M259.7 48.8h5.4M262.1 48.8h5.4M262.4 51.5v-5.4"/>
<path d="M264.8 51.5v-5.4M285.7 48.8h5.4M288.1 48.8h5.4M288.4 51.5v-5.4M290.8 51.5v-5.4M311.7 48.8h5.4M314.1 48.8h5.4M314.4 51.5v-5.4M316.8 51.5v-5.4M337.7 48.8h5.4M340.1 48.8h5.4M340.4 51.5v-5.4"/>
<path d="M342.8 51.5v-5.4M361.1 42h7M364.6 45.5v-7M364.7 52h5.4M367.1 52h5.4M367.4 54.7v-5.4M369.8 54.7v-5.4M85.4 60.3v-7"/>
</g>
<g font-size="5">
<text x="282" y="243.3">PSH24-021.02</text>
<text x="282" y="253.3">Полоса 112,9×5, L=1546,5</text>
</g>
<text font-size="4" x="232" y="278">ООО «Европит»</text>
<g font-size="3.5">
<text x="213.5" y="26.9">1546.5</text>
<text x="49.9" y="56.3" transform="rotate(-90 49.9 56.3)">112.9</text>
<text x="100.4" y="55.9">4×Ø20</text>
<text x="53.9" y="90.2" transform="rotate(-90 53.9 90.2)">5</text>
<text x="294.1" y="179.9">Вид изометрический</text>
<text x="25" y="234.9">Технические требования:</text>
</g>
<g font-size="3.2">
<text x="25" y="224.8">Отверстия: Ø20 — 4 шт.; Ø12 — 24 шт.</text>
<text x="280" y="264.8">Ст3сп5, ГОСТ 380-2005</text>
<text x="371" y="264.8">4.30 кг</text>
<text x="394" y="264.8">1:5</text>
<text x="357" y="290.8">1</text>
<text x="387" y="290.8">1</text>
</g>
<g font-size="3">
<text x="389.1" y="50.6" transform="rotate(-90 389.1 50.6)">72.8</text>
<text x="389.1" y="61.9" transform="rotate(-90 389.1 61.9)">40.1</text>
<text x="66" y="77.4">42.9</text>
<text x="74.1" y="77.4">38.4</text>
<text x="82.5" y="77.4">45.6</text>
<text x="100.5" y="77.4">130</text>
<text x="130.5" y="77.4">170</text>
<text x="184.3" y="77.4">3×130</text>
<text x="242.5" y="77.4">170</text>
<text x="296.3" y="77.4">3×130</text>
<text x="348.2" y="77.4">120.9</text>
<text x="366.1" y="77.4">48.6</text>
<text x="25" y="240.8">1. Общие требования — по ГОСТ 2.312-72.</text>
<text x="25" y="245.8">2. Неуказанные предельные отклонения размеров — по ГОСТ 25058-2016.</text>
<text x="25" y="250.8">3. Резка лазерная/плазменная по контуру (DXF, масштаб 1:1); допуск ±0,5 мм.</text>
<text x="25" y="255.8">4. Заусенцы и острые кромки — по ГОСТ 14637-89 (не более R0,5).</text>
<text x="25" y="260.8">5. Покрытие лакокрасочное — по ГОСТ 9.401-91, перед сборкой.</text>
</g>
<g font-size="2.5">
<text x="231" y="245.1">01</text>
<text x="245" y="245.1">Первый выпуск</text>
<text x="279.5" y="270.2">Разраб.</text>
<text x="279.5" y="275.1">Пров.</text>
<text x="279.5" y="280.1">Т. контр.</text>
<text x="232" y="283.6">г. Москва</text>
<text x="279.5" y="285.1">Н. контр.</text>
<text x="357" y="286.6">Лист</text>
<text x="387" y="286.6">Листов</text>
<text x="232" y="288.7">Разраб. — отдел КД</text>
<text x="279.5" y="290.1">Утв.</text>
</g>
<g font-size="2.1">
<text x="231" y="240">Изм.</text>
<text x="238" y="240">Лист</text>
<text x="245" y="240">№ докум.</text>
<text x="265" y="240">Подп.</text>
<text x="272" y="240">Дата</text>
<text x="280" y="259.3">Материал</text>
<text x="356" y="259.3">Лит.</text>
<text x="371" y="259.3">Масса</text>
<text x="394" y="259.4">Масштаб</text>
</g>
</svg>
